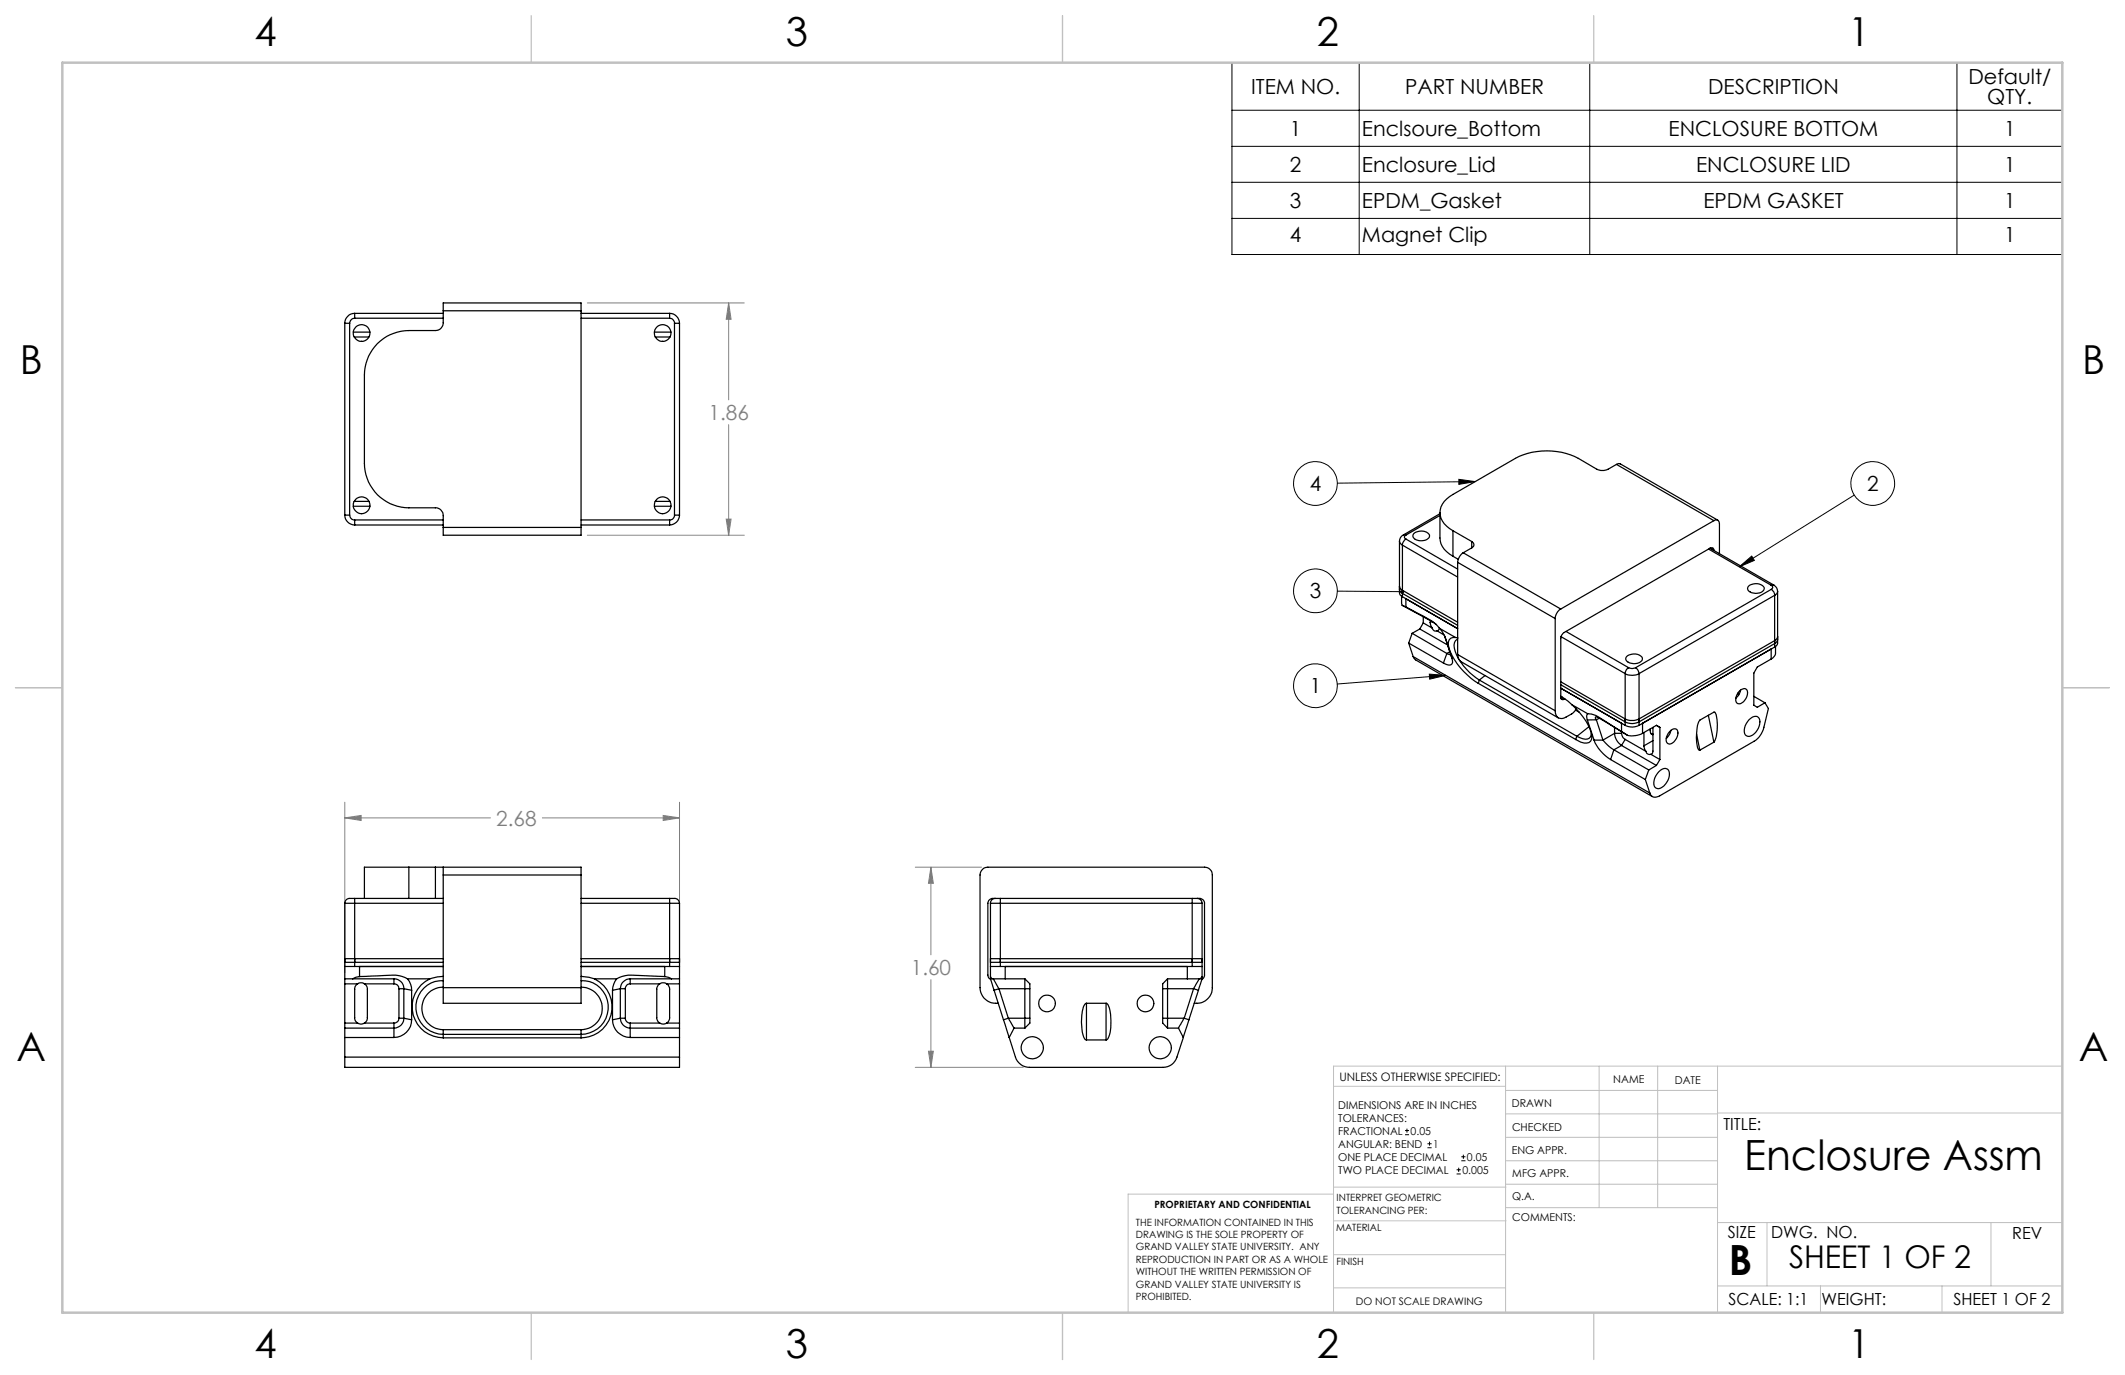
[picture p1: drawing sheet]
<svg xmlns="http://www.w3.org/2000/svg" width="432mm" height="279mm" viewBox="0 0 432 279" stroke-linecap="round" stroke-linejoin="round" font-family="sans-serif">
<g fill="none" stroke="#000" stroke-width=".2">
<path d="M250.3 12.7h168.8v39h-168.8zM276.2 12.7v39M323 12.7v39M397.7 12.7v39M250.3 29.7h168.8M250.3 37h168.8M250.3 22.4h168.8M250.3 44.4h168.8M296.4 97.4l3.4 .5-3.4 .5zM299.8 97.9l-28.1 .3M353.4 115.2l2.6-2.2 .5 .9zM376.8 100.6l-23.4 14.6"/>
<path d="M271.7 120.1l13.3 .1M290.4 137l3.4 .2-3.3 .8zM293.8 137.2l-22.1 1.8M285.5 230.6h.8M285.5 229.7h.8M285.9 229.3v.9M290.1 233.2h.8M290.1 232.4h.8M290.5 232v.8M296 238.5h.8M296 237.7h.8M296.4 237.3v.8"/>
<path d="M296.9 235.9h.9M296.9 235.1h.9M297.4 234.6v.9"/>
<circle cx="267.3" cy="98.2" r="4.4"/>
<circle cx="380.6" cy="98.2" r="4.4"/>
<circle cx="267.3" cy="139.3" r="4.4"/>
<circle cx="267.3" cy="120.1" r="4.5"/>
</g>
<g fill="none" stroke="#808080" stroke-width=".2">
<path d="M119.3 61.6h31.9M148.1 61.6l.5 3.3h-1zM148.1 61.6v19.6M148.1 86.3v22.5M119.3 108.8h31.9M147.6 105.5h1l-.5 3.3zM70.1 166.2l3.3-.5v1zM70.1 163v34.6M70.1 166.2h29.6M110.2 166.2h27.9M134.8 165.7l3.3 .5-3.3 .5zM138.1 163v34.6"/>
<path d="M186 176.2h13.5M189.2 176.2l.5 3.3h-1zM189.2 176.2v17.8M189.2 199.1v17.8M186 216.9h21.9M188.7 213.6h1l-.5 3.3z"/>
</g>
<g fill="none" stroke="#c0c0c0" stroke-width=".2">
<path d="M305.9 216.6v50.1M324.9 216.6v28.8M336.8 216.6v28.8M349 216.6v50.1M419.1 216.6h-148.1v50.1M271 220.7h34.9M305.9 231.1h43.1M305.9 226.3h43.1M305.9 221.6h43.1M305.9 235.9h43.1M349 226.2h70.1M271 255h34.9"/>
<path d="M271 248.1h35M271 241.2h35M271 242.6h-41.8v24.1M305.9 240.6h43.1M306 245.4h43M349 248.4h70.1M359.1 248.4v12.9M404.6 248.4v12.9M271 261.7h34.9M349 261.3h70.1M369.9 261.3v5.4M394.6 261.3v5.4"/>
</g>
<path d="M108 3.2v9.5M215.9 3.2v9.5M323.8 3.2v9.5M3.1 139.7h9.6M419.1 139.7h9.5M108 266.7v9.6M215.9 266.7v9.6M323.8 266.7v9.6" fill="none" stroke="#c0c0c0" stroke-width=".25"/>
<path d="M12.7 12.7h406.4v254h-406.4z" fill="none" stroke="#c0c0c0" stroke-width=".5"/>
<path d="M290.4 137l3.4 .2-3.3 .8zM296.4 97.4l3.4 .5-3.4 .5zM353.4 115.2l2.6-2.2 .5 .9zM284.7 120v.1a.35 .35 0 0 0 .2 .4 .35 .35 0 0 0 .5-.3h-.4h.3a.34 .34 0 0 0-.2-.3 .34 .34 0 0 0-.4 .1z" fill="#000"/>
<path d="M70.1 166.2l3.3-.5v1zM134.8 165.7l3.3 .5-3.3 .5zM147.6 105.5h1l-.5 3.3zM148.1 61.6l.5 3.3h-1zM188.7 213.6h1l-.5 3.3zM189.2 176.2l.5 3.3h-1z" fill="#808080"/>
<g fill="none" stroke="#000" stroke-width=".25">
<path d="M70.1 65.7h.9M70.1 65.7v39M71 65.7v39M71.8 67.5h3.4M72 68.5h3M72.1 63.7v1M72.1 64.7a1.09 1.09 0 0 0-1.1 1M72.1 63.7a2.05 2.05 0 0 0-2 2M72.1 63.7h18M72.1 64.7h18M90.1 63.1v-1.5h28v1.5M90.1 63.1v2.5a1.57 1.57 0 0 1-1.6 1.6h-5.4a9 9 0 0 0-9.1 9v18a9 9 0 0 0 9.1 9h5.4a1.57 1.57 0 0 1 1.6 1.6v2.4"/>
<path d="M90.1 63.1h28M118.1 63.1v44.1M118.1 63.7h18M118.1 64.7h18M133 67.5h3.3M133.1 68.5h3.1M136.1 63.7v1M136.1 63.7a2.05 2.05 0 0 1 2 2M136.1 64.7a1.02 1.02 0 0 1 1 1M137.1 65.7h1M137.1 65.7v39M138.1 65.7v39"/>
<path d="M328.5 94.4l-1.8 1a2.7 2.7 0 0 1-2.2 0 19.6 19.6 0 0 0-6.3-3.3 14.3 14.3 0 0 0-10.3 1l-12.7 7.4a4.1 4.1 0 0 0-2.4 4.8 5 5 0 0 0 2.4 2.5M328.5 94.4l.4-.2 .3 .1 19.8 11.4M328.5 94.4l19.8 11.4M70.1 104.7h.9M70.1 104.7a2.05 2.05 0 0 0 2 2M71 104.7a1.02 1.02 0 0 0 1.1 1M71.8 102.9h3.4M72 101.9h3M72.1 105.7v1M72.1 106.7h18M72.1 105.7h18M90.1 107.2v1.6h28v-1.6"/>
<path d="M90.1 107.2h28M118.1 106.7h18M118.1 105.7h18M133 102.9h3.3M133.1 101.9h3.1M136.1 105.7v1M137.1 104.7a.96 .96 0 0 1-1 1M137.1 104.7h1M138.1 104.7a2.05 2.05 0 0 1-2 2M284.4 119.1a.87 .87 0 0 0 .6 .8l11.2 6.5M284.4 110v10.4a.87 .87 0 0 0 .6 .8M284.4 119.8l.1 .4 .5 .4 11.2 6.5"/>
<path d="M284.4 110l.1 .4 .5 .4M285 110.8v10.4M285 110.8l11.2 6.5M285.2 108.7l-.5 .4-.3 .9M285.2 108.7h.5M285.7 108.7a.42 .42 0 0 0-.3 .4 .42 .42 0 0 0 .3 .4M285.7 109.5a1.6 1.6 0 0 0-.7 1.3M285.7 109.5l10.5 6.1M287.3 108.4a2.23 2.23 0 0 1 3.2 .3 1.35 1.35 0 0 1-1.8 1.2h-.4a1.01 1.01 0 0 1-1-1.5zM292.6 104.1v5.2a4.4 4.4 0 0 0 2.6 3.7M292.6 104.4l-7.4 4.3M292.6 104.7l-6.9 4"/>
<path d="M295.2 107.8l3.8 2.2M295.2 107.8v5.2M295.2 113l1.1 .7M296.2 114.3l19.8 11.4M296.2 114.3v18.7M297.3 112.3a2.69 2.69 0 0 0-1.1 2M297.3 112.3l19.8 11.5M299 110a.69 .69 0 0 1 .5 .7 .69 .69 0 0 1-.5 .6M299 111.3l-1.7 1M299 110v1.3M347.2 111.6l12.7 7.3M347.5 111.4l12.9 7.5"/>
<path d="M347.5 111.4a.46 .46 0 0 1 .5-.1 .46 .46 0 0 1 .3 .5M347.5 111.4l-29.6 17.1a1.38 1.38 0 0 0-.8 1.3v11.9a.4 .4 0 0 0 .2 .4 .4 .4 0 0 0 .4 0M347.5 111.4l.8 .4M348.3 105.8a.68 .68 0 0 1 .8-.1 .68 .68 0 0 1 .3 .7v6.1M348.3 111.8v.1M348.3 105.8l-31.2 18M355.3 119.1a2.24 2.24 0 0 1 3.2 .3 1.36 1.36 0 0 1-1.8 1.2l-.8-.2a.83 .83 0 0 1-.6-1.3zM359.9 119.8a1.28 1.28 0 0 1 .7 1.2M359.9 118.9a.44 .44 0 0 1 .3 .4 .44 .44 0 0 1-.3 .5M359.9 119.8l-27.5 15.9M360.4 118.9l.2 .1a1.41 1.41 0 0 1 .6 1.2M360.4 118.9h-.5"/>
<path d="M284.8 121.1v1.5l.1 .4M284.9 123l.8 .3M284.9 123l6.1 3.3 .9 .6M285 121.2l11.2 6.5M285.7 123.3l3.5 1.9a9.2 9.2 0 0 1 3.4 2.5M285.7 121.7v1.6M286.2 130.7l1 2.7M286.2 130.7l7.1 4M286.9 128.7l7.1 4.1M286.9 128.7l-.7 2M287.2 133.4l.5 .7 48 27.8M287.2 133.4l48 27.7"/>
<path d="M288.5 127.8l5.6 3.3M288.5 127.8l-1.6 .9M289.2 126.6l1.8 1M289.2 126.6l-.7 1.2M289.2 125.3v1.3M290.6 126.5l.4 1.1M290.6 126.1v.4M291 126.3l-.4 .2M291 127.6l.4 .6h.6M292 128.2l1.4 .8M292.5 127.6l-.2 .4-.3 .2M292.6 127.7l.7 1 .4 .9"/>
<path d="M292.6 127.7l3.2 1.8M293.5 129.3l.2 .3M293.5 129.2l.1 .2M293.7 129.6l1.3 4.1a.91 .91 0 0 1-.4 1.4l-1.3-.4M294 132.8l.8 .2M294 132.8l-.7 1.9M294.6 132.4l-.6 .4M295.8 129.5a1.2 1.2 0 0 0-1.5 1.5 13.1 13.1 0 0 0 6.1 7.9M295.8 129.5l.5 .1M296.2 133a1.6 1.6 0 0 0 .7 1.4l19.8 11.5M296.2 129.9a1.41 1.41 0 0 0-.7 1.8l.5 1.4 .4 .8M296.2 133l19.8 11.4"/>
<path d="M296.6 134.2l.8 1.1 1.2 1.4 2 1.5M300.4 138.9l19.8 11.4M300.6 138.2l-.2 .7M300.6 138.2l19.8 11.4M301.8 137.3l-1.2 .9M316 125.7v18.7M317.1 123.8a2.42 2.42 0 0 0-1.1 1.9M317.1 139.8l13.1 7.6M317.2 129.4l13 7.5M318.2 128.3l12.7 7.4M330.2 136.9a3 3 0 0 0 2.9 0M330.2 136.9v10.5"/>
<path d="M330.5 133.4a2.23 2.23 0 0 1 3.2 .3 1.35 1.35 0 0 1-1.7 1.2l-.4-.1a.98 .98 0 0 1-1.1-1.4zM330.9 135.7a1.5 1.5 0 0 0 1.5 0M330.9 135.7a1.38 1.38 0 0 0-.7 1.2M332.4 135.7a1.62 1.62 0 0 1 .7 1.2M333.1 136.9v10.5M359.9 131.9v2M359.9 133.9l-2.8 1.6-.7 1.3v6.5l.7 .4 1.5-.9M360.6 121v10.5M360.6 131.5l-27.5 15.9M360.6 121l-27.5 15.9M360.8 131.3l-.1 1.8-.8 .8M361.2 129.3l-.1 .5-.5 .4-27.5 15.9a3.3 3.3 0 0 1-2.9 0l-13.1-7.6"/>
<path d="M361.2 120.2v10.5l-.1 .4-.5 .4M361.2 130l-.1 .4-.5 .4-27.5 15.9a3 3 0 0 1-2.9 0l-13.1-7.6M361.2 120.2a.87 .87 0 0 1-.6 .8M317.1 141.5l2.3 1.7M317.1 141.8l.6 .3M318 142l-.3 .1M319.4 143.2a11.4 11.4 0 0 1 4.1 6.4 1.2 1.2 0 0 1-1.6 1.4l-1.7-.7M319.4 143.2l3.2 1.8M320.1 144.3l.8 .4M320.3 144l-.3 .5-.6 .6a2.81 2.81 0 0 1-2.7 .8 1.69 1.69 0 0 1-.7-1.5M320.4 149.6l-.2 .7M322.5 146.3l1.4 4.1"/>
<path d="M322.6 145a5.5 5.5 0 0 1 3.4 1.4l4.7 3M322.6 145a1.15 1.15 0 0 0-.1 1.3M322.9 147.7l-2.5 1.9M323.4 149a1.17 1.17 0 0 1-1.8 1.1l-1.2-.5M323.9 150.4a8.2 8.2 0 0 0 3.4 3.9M323.9 150.4h1.8M324.4 146.3h-1.9M324.4 146.3l1.3 4.1M325 145.9l-.8-.2 .2 .6M325 145.9l5.7 3.5M325 145.9l-.6 .4M325.7 150.4l1 1 1.2 1"/>
<path d="M327.3 154.3l7 4.1M327.9 152.4l7.1 4.1M327.9 152.4l-.6 1.9M328.1 149a3.2 3.2 0 0 0 1.4 2.5M328.1 149l-2.4 1.4M328.1 147.8v1.2M328.1 149h1.4M329.5 149a1.52 1.52 0 0 0 .7 1.2M329.5 147v2M329.5 151.5l7.1 4M329.5 151.5l-1.6 .9M330.2 147.4a3 3 0 0 0 2.9 0"/>
<path d="M330.2 150.2l4.3 2.5M330.2 150.2l-.7 1.3M333.8 149a4.6 4.6 0 0 1-3.1 .4M333.8 147v2M333.8 149l2.8-1.6 .7 .4v6.5M334 151.6l.5 1.1M334 148.9v2.7M334.3 158.4l.9 2.7M334.5 152.7l.1 .4 .9 .2M335 156.5l-.7 1.9M335.4 148.1a.93 .93 0 0 0 .5 1.2M335.5 153.3l1.8 1"/>
<path d="M335.5 149.1h.4M335.9 147.8v4.8a.58 .58 0 0 1-.4 .7M335.9 150.5l-1.9 1.1M336.6 155.5l-1.6 1M337 156.8a1.25 1.25 0 0 1 2.1-.2 3.1 3.1 0 0 1-2.1 3.7 1 1 0 0 1-.9-1.4l.2-.9zM337.3 154.3l-.7 1.2M339.3 148.7a.9 .9 0 0 1 .8-.6 .9 .9 0 0 1 .8 .5 2.4 2.4 0 0 1-1.6 2.6 .95 .95 0 0 1-.7-1.4zM339.5 148.4l-.3 .9-.6 .7M344.7 149.1l.7 3.3M347.1 145.3l1.2 5.5M348.3 150.8a4 4 0 0 0 .6-2.4 6.4 6.4 0 0 0-.5-3.7l-3 1.6a3.4 3.4 0 0 0-.6 2.5 5.9 5.9 0 0 0 .5 3.6h.1M348.3 150.8l-2.9 1.6"/>
<path d="M353.2 140.8l.1 .4M353.4 140.5l.3-.3a.83 .83 0 0 1 1.1-.2 .83 .83 0 0 1 .3 1.1 1.94 1.94 0 0 1-2 1.9 1.68 1.68 0 0 1 .3-2.5zM353.7 140.2l-.3 .9-.7 .8M355.4 146.2a1.3 1.3 0 0 1 2.1-.2 3.1 3.1 0 0 1-2.1 3.6 1 1 0 0 1-1-1.3l.2-.9zM356.4 141.5l2.2 1.3M358.6 142.8l.7 1.2-.9 3.8a4.6 4.6 0 0 1-2 2.8l-19.1 11.1a1.22 1.22 0 0 1-2.1-.6M83.1 176.2h-9.1v6.4M83.1 176.2h5.4M83.1 176.2v6.4M88.5 176.2h1.6M88.5 176.2v6.4M90.1 176.2v1.6"/>
<path d="M90.1 176.2h28v1.6M90.1 177.8v22.9M90.1 177.8h28M118.1 177.8v22.9M70.1 196.4h2M70.1 194.8h20M70.1 183.6h2M70.1 195.5h20M70.1 198.9h1.6M70.1 183.6v31.2M70.1 199.9h2.6M71.7 198.9h8.3"/>
<path d="M72.1 182.6v1M72.1 182.6h-.9a1.03 1.03 0 0 0-1.1 1M72.1 183.6v12.8M72.1 196.4h18M72.1 182.6h18M72.1 183.6h18M72.7 199.9l.4-.2h.5l.4 .2M72.7 199.9a1.16 1.16 0 0 0-.6 1.1v5.8a1.16 1.16 0 0 0 .6 1.1M73.1 198.4l-1.4 .5M73.1 198.4l5.7-.2a6.2 6.2 0 0 1 4 .7M73.1 196.4v2M74 199.9a1.16 1.16 0 0 1 .6 1.1v5.8a1.16 1.16 0 0 1-.6 1.1"/>
<path d="M74 199.9h6M80 198.9a1.95 1.95 0 0 1 2.1 2M80 199.9a.97 .97 0 0 1 1.1 1M80 198.9v1M82.8 198.9a3.6 3.6 0 0 1 .8 2.3M82.8 198.9h4.5M87.3 198.9a6.3 6.3 0 0 0-3.4 7.1 6.3 6.3 0 0 0 6.2 4.9M90.1 199.3a5.5 5.5 0 0 0-5.6 5.4 5.5 5.5 0 0 0 5.6 5.5M90.1 198.4l-1.2 .1-1.6 .4M118.1 194.8h20M118.1 195.5h20M118.1 199.3a5.5 5.5 0 0 1 5.5 5.4 5.5 5.5 0 0 1-5.5 5.5"/>
<path d="M118.1 198.4l1.6 .2 1.1 .3M118.1 196.4h18M118.1 182.6h18M118.1 183.6h18M120.8 198.9a6.3 6.3 0 0 1 3.4 7.1 6.3 6.3 0 0 1-6.1 4.9M120.8 198.9h4.5M125.3 198.9a4.1 4.1 0 0 0-.8 2.3M128.1 198.9h8.4M128.1 198.9a2.01 2.01 0 0 0-2.1 2M128.1 199.9a.96 .96 0 0 0-1 1M128.1 198.9v1M128.1 199.9h6"/>
<path d="M134.1 199.9l.4-.2h.5l.5 .2M134.1 199.9l-.4 .3-.2 .6v6.2l.2 .6 .4 .3M135.1 198.4l-5.8-.2a6.4 6.4 0 0 0-4 .7M135.1 198.4l1.4 .5M135.1 196.4v2M135.5 199.9l.3 .3 .3 .6v6.2l-.3 .6-.3 .3M135.5 199.9h2.6M136.1 196.4h2M136.1 182.6h.7a1.08 1.08 0 0 1 1.3 1M136.1 183.6h2M136.1 182.6v1M136.1 183.6v12.8"/>
<path d="M136.5 198.9h1.6M138.1 183.6v31.2M201.3 194.8h43M201.3 196.4h2M201.3 195.5h43M201.3 183.6h2M201.3 183.6v15a1.24 1.24 0 0 0 1.4 .3h1.6M201.3 198.5v.4l.7 2.3M201.8 198.9l1.2 2M202.2 182.6a1.16 1.16 0 0 0-1.5 1v14.5l.2 .5 .4 .4M202.2 182.6h1.1M202.2 182.6a.96 .96 0 0 0-.9 1"/>
<path d="M203.3 182.6v1M203.3 196.4h39M203.3 182.6h39M203.3 183.6h39M203.3 183.6v12.8M204.3 198.9h3.9M204.3 196.4v2.5M208.2 198.9v10M208.2 198.9l1.1 1v8l-1.1 1M237.2 198.9v10M237.2 198.9h4.1M237.2 198.9l-.9 1v8l.9 1"/>
<path d="M241.3 196.4v2.5M242.3 196.4h2M242.3 183.6h2M242.3 182.6v1M242.3 182.6h.9M242.3 183.6v12.8M243.2 182.6a1.16 1.16 0 0 1 1.6 1v14.7l-.6 .7M243.2 182.6a1.02 1.02 0 0 1 1.1 1M243.7 198.9l-1.2 2M244.3 183.6v14.8l-.1 .2a1.21 1.21 0 0 1-1.4 .3h-1.5M244.3 198.5v.4l-.8 2.3M70.1 214.8v2.1h68v-2.1"/>
<path d="M70.1 210.8h9.9M70.1 214.8h68M70.1 207.9h2.6M72.7 207.9l.7 .2 .6-.2M74 207.9h6M80 207.9v2.9M81.1 206.9a.97 .97 0 0 1-1.1 1M81.1 200.9h1M81.1 200.9v6M81.1 206.9h1M82.1 206.9a1.98 1.98 0 0 1-2.1 2h-9.9M82.1 200.9l1.5 .3"/>
<path d="M82.1 200.9v6M82.1 206.9l1.5 .3M83.6 207.2a3.6 3.6 0 0 1-3.6 3.6M83.6 201.2v6M90.1 200.7v3.2h28v-3.2M90.1 210.2v.7M90.1 200.6a4.3 4.3 0 0 0-4.4 4.3 4.3 4.3 0 0 0 4.4 4.3M90.1 200.7h28M90.1 209.2v1M90.1 210.9h28M90.1 210.2h28M90.1 209.2h28"/>
<path d="M118.1 210.2v.7M118.1 200.6a4.3 4.3 0 0 1 4.3 4.3 4.3 4.3 0 0 1-4.3 4.3M118.1 209.2v1M124.5 207.2a3.6 3.6 0 0 0 3.6 3.6M124.5 201.2v6M126 206.9a2.08 2.08 0 0 0 2.1 2h10M126 200.9l-1.5 .3M126 200.9v6M126 206.9l-1.5 .3M126 200.9h1.1M126 206.9h1.1M127.1 206.9a.96 .96 0 0 0 1 1"/>
<path d="M127.1 200.9v6M128.1 210.8h10M128.1 207.9v2.9M128.1 207.9h6M134.1 207.9l.7 .2 .7-.2M135.5 207.9h2.6M202 201.2l1.9 6M202.8 203.9a3.3 3.3 0 0 1-3.7-3.2v-22.9a1.63 1.63 0 0 1 1.6-1.6h44.1a1.57 1.57 0 0 1 1.5 1.6v22.9a3.2 3.2 0 0 1-3.6 3.2M203 200.9h6.3M203 200.9l-1 .3M203 200.9l1.9 6M203.9 207.2l1.2 3.6"/>
<path d="M204.9 206.9l1.2 2M204.9 206.9h4.4M204.9 206.9l-1 .3M205.1 210.8l1.2 4a2.97 2.97 0 0 0 2.9 2.1h27.1a2.89 2.89 0 0 0 2.8-2.1l1.4-4M206.1 208.9h2.1M206.1 208.9l-1 1.9M220.8 203.9l-.3 .1a9 9 0 0 0 0 7.2l.3 .1M220.8 203.9h4M220.8 211.3h4M220.8 203.9v7.4M224.8 203.9l.3 .3a10.2 10.2 0 0 1 0 6.8l-.3 .3M224.8 203.9v7.4"/>
<path d="M236.3 200.9h6.2M236.3 206.9h4.3M237.2 208.9h2.3M239.5 208.9l1 1.9M240.6 206.9l-1.1 2M240.6 206.9l1 .3M241.6 207.2l-1.1 3.6M242.5 200.9l1 .3M242.5 200.9l-1.9 6M243.5 201.2l-1.9 6"/>
<circle cx="73.5" cy="67.7" r="1.68"/>
<circle cx="134.7" cy="67.7" r="1.68"/>
<circle cx="73.5" cy="102.7" r="1.7"/>
<circle cx="134.6" cy="102.7" r="1.7"/>
<circle cx="209.8" cy="212.9" r="2.25"/>
<circle cx="212.7" cy="203.9" r="1.71"/>
<circle cx="232.7" cy="203.9" r="1.71"/>
<circle cx="235.8" cy="212.9" r="2.25"/>
</g>
<g font-size="8.5">
<text x="354.4" y="237.7">Enclosure Assm</text>
<text x="351.3" y="259">B</text>
</g>
<g font-size="8.1">
<text x="51.7" y="9.3">4</text>
<text x="159.7" y="9.3">3</text>
<text x="267.6" y="9.3">2</text>
<text x="375.6" y="9.3">1</text>
<text x="4" y="76">B</text>
<text x="423.1" y="76">B</text>
<text x="3.3" y="215.7">A</text>
<text x="422.4" y="215.7">A</text>
<text x="51.7" y="276">4</text>
<text x="159.7" y="276">3</text>
<text x="267.6" y="276">2</text>
<text x="375.6" y="276">1</text>
</g>
<text font-size="6.3" x="363.5" y="257.6">SHEET 1 OF 2</text>
<g font-size="4.2">
<text x="400" y="17">Default/</text>
<text x="254.2" y="19.1">ITEM NO.</text>
<text x="285.5" y="19.1">PART NUMBER</text>
<text x="347.1" y="19.1">DESCRIPTION</text>
<text x="403.8" y="21.1">QTY.</text>
<text x="262.1" y="27.6">1</text>
<text x="276.7" y="27.6">Enclsoure_Bottom</text>
<text x="339" y="27.6">ENCLOSURE BOTTOM</text>
<text x="407.2" y="27.6">1</text>
<text x="262.1" y="34.9">2</text>
<text x="276.7" y="34.9">Enclosure_Lid</text>
<text x="344.7" y="34.9">ENCLOSURE LID</text>
<text x="407.2" y="34.9">1</text>
<text x="262.1" y="42.2">3</text>
<text x="276.7" y="42.2">EPDM_Gasket</text>
<text x="346.1" y="42.2">EPDM GASKET</text>
<text x="407.2" y="42.2">1</text>
<text x="262.1" y="49.2">4</text>
<text x="276.7" y="49.2">Magnet Clip</text>
<text x="407.2" y="49.2">1</text>
<text x="266.1" y="99.7">4</text>
<text x="379.4" y="99.7">2</text>
<text x="266.1" y="121.5">3</text>
<text x="266.1" y="140.8">1</text>
</g>
<g font-size="4.2" fill="#808080">
<text x="144" y="85.3">1.86</text>
<text x="100.9" y="167.8">2.68</text>
<text x="185.1" y="198.1">1.60</text>
</g>
<g font-size="3.4">
<text x="350.2" y="229.5">TITLE:</text>
<text x="351.1" y="251.6">SIZE</text>
<text x="359.9" y="251.6">DWG. NO.</text>
<text x="408.9" y="251.7">REV</text>
<text x="351.2" y="265.2">SCALE: 1:1</text>
<text x="370.1" y="265.3">WEIGHT:</text>
<text x="396.9" y="265.2">SHEET 1 OF 2</text>
</g>
<text font-size="2.4" x="272.2" y="219.7">UNLESS OTHERWISE SPECIFIED:</text>
<g font-size="2.2">
<text x="327.8" y="220.1">NAME</text>
<text x="340.3" y="220.2">DATE</text>
<text x="271.9" y="225.3">DIMENSIONS ARE IN INCHES</text>
<text x="271.9" y="227.9">TOLERANCES:</text>
<text x="307.2" y="224.9">DRAWN</text>
<text x="271.9" y="230.6">FRACTIONAL</text>
<text x="271.9" y="233.2">ANGULAR: BEND</text>
<text x="286.6" y="230.6">0.05</text>
<text x="291.2" y="233.2">1</text>
<text x="307.3" y="229.8">CHECKED</text>
<text x="271.9" y="235.9">ONE PLACE DECIMAL</text>
<text x="271.9" y="238.5">TWO PLACE DECIMAL</text>
<text x="297.1" y="238.5">0.005</text>
<text x="298.1" y="235.9">0.05</text>
<text x="307.2" y="234.5">ENG APPR.</text>
<text x="307.3" y="239.2">MFG APPR.</text>
<text x="307.3" y="243.9">Q.A.</text>
<text x="307.3" y="248.1">COMMENTS:</text>
</g>
<text font-size="2.1" x="275.5" y="265.1">DO NOT SCALE DRAWING</text>
<g font-size="2">
<text x="234.6" y="245.5">PROPRIETARY AND CONFIDENTIAL</text>
<text x="271.6" y="244.1">INTERPRET GEOMETRIC</text>
<text x="230.8" y="249">THE INFORMATION CONTAINED IN THIS</text>
<text x="230.8" y="251.6">DRAWING IS THE SOLE PROPERTY OF</text>
<text x="271.5" y="250.2">MATERIAL</text>
<text x="271.6" y="246.6">TOLERANCING PER:</text>
<text x="230.8" y="254.1">GRAND VALLEY STATE UNIVERSITY. ANY</text>
<text x="230.8" y="256.6">REPRODUCTION IN PART OR AS A WHOLE</text>
<text x="271.5" y="257">FINISH</text>
<text x="230.8" y="259.1">WITHOUT THE WRITTEN PERMISSION OF</text>
<text x="230.8" y="261.7">GRAND VALLEY STATE UNIVERSITY IS</text>
<text x="230.8" y="264.2">PROHIBITED.</text>
</g>
</svg>
